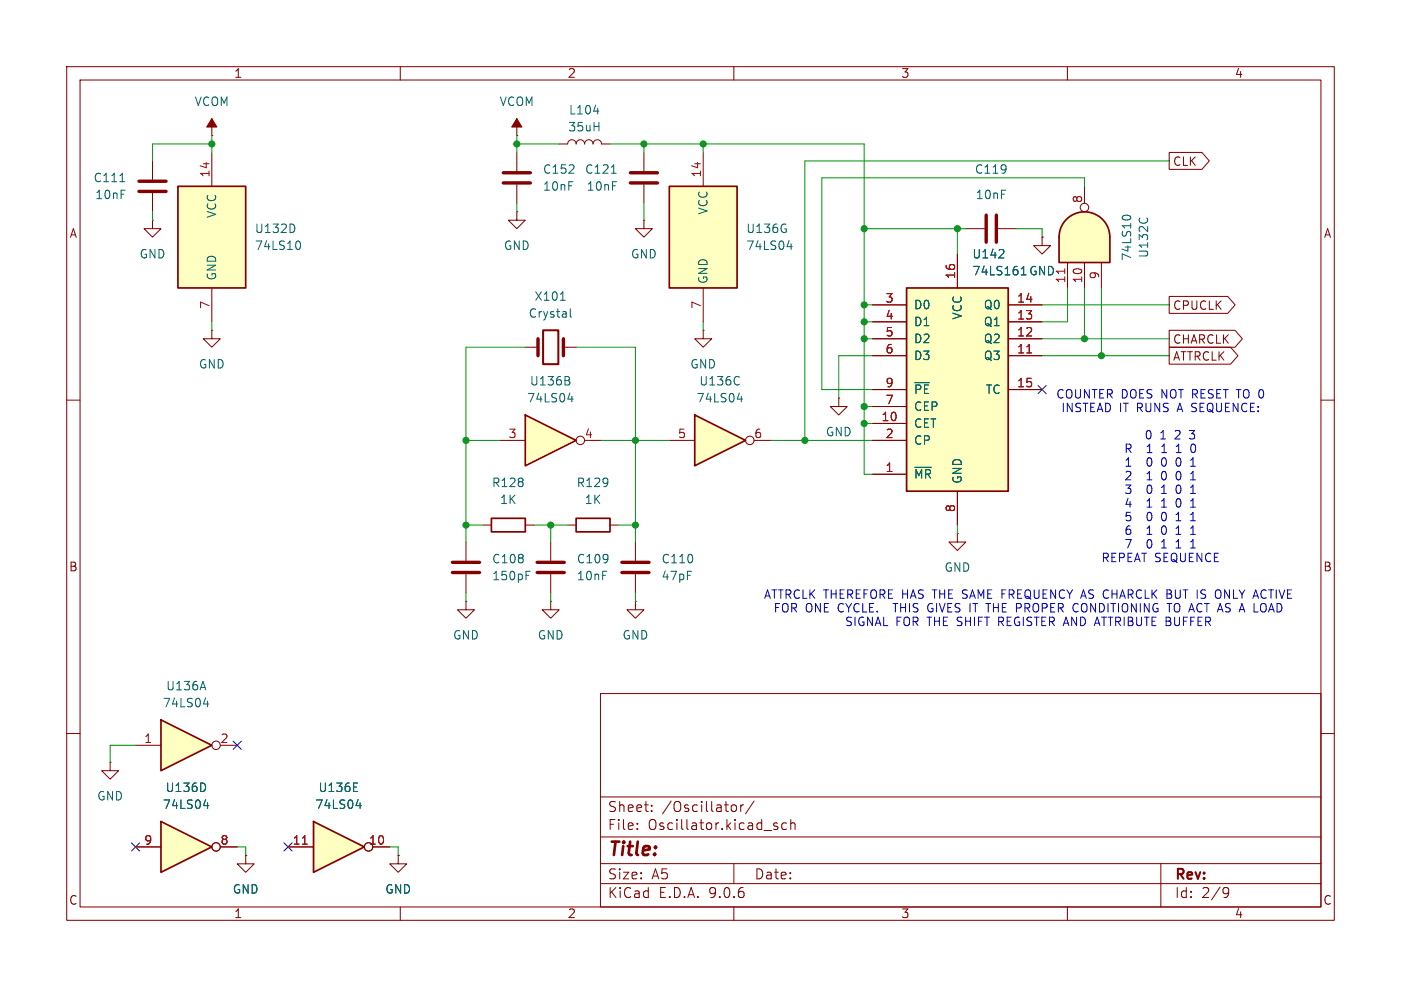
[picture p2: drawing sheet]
<svg xmlns="http://www.w3.org/2000/svg" width="210mm" height="148mm" viewBox="0 0 210 148" stroke-linecap="round" stroke-linejoin="round" font-family="sans-serif">
<g fill="none" stroke="#840000" stroke-width=".15">
<path d="M10 10h190v128h-190zM12 12h186v124h-186zM60 10v2M110 10v2M160 10v2M10 60h2M198 60h2M10 110h2M90 104h108v32h-108zM90 119.5h108M198 110h2M60 136v2"/>
<path d="M90 132.5h108M90 129.5h108M90 125.5h108M95.5 124.2v.2M95.5 123.5v.1M97.7 121.5v.2M97.7 120.8v.1M109.7 120.8a.41 .41 0 0 1 .7 .2v.4a.41 .41 0 0 1-.7 .2M110 136v2M110 129.5v3M111 120.7v1M111.5 120.7l-.3 .1-.2 .2"/>
<path d="M113 120.1l-1.3 1.9M116.2 123.9l.3 .1 .1 .2-.2 .2h-.3M116.2 123.4l.3 .1M117.9 123.5l-.4-.1-.3 .3v.4l.1 .2h.6M118.5 123.5a.37 .37 0 0 1 .7 .1v.8M118.5 122.9v1.5M160 136v2M174 129.5v6.5M183.6 133.1h.3l.2 .1a.99 .99 0 0 1-.3 1.4h-.3M184.2 133.7l-.3 .3h-.3"/>
</g>
<path d="M135.9 43.2h15.2v30.5h-15.2z" fill="#ffffc2"/>
<path d="M135.9 43.2h15.2v30.5h-15.2zM73.7 77.7h5v2.1h-5zM86.4 77.7h5v2.1h-5z" fill="none" stroke="#840000" stroke-width=".25"/>
<g fill="none" stroke="#840000" stroke-width=".15">
<path d="M77.5 31.8v1.2h1.2l-1.2 1.3-1.3-1.3h1.3M77.5 31.8h.1M77.5 22.9v2.8M77.5 27.7v2.8M83.8 21.6h1.3a.64 .64 0 0 1 .6-.6 .64 .64 0 0 1 .7 .6 .64 .64 0 0 1 .6-.6 .64 .64 0 0 1 .6 .6 .64 .64 0 0 1 .7-.6 .64 .64 0 0 1 .6 .6 .64 .64 0 0 1 .6-.6 .64 .64 0 0 1 .7 .6h1.2M96.5 33v1.3h1.3l-1.3 1.3-1.3-1.3h1.3M96.5 33h.1M96.5 22.9v2.8M96.5 27.7v2.8M143.5 38.1v5.1M78.7 52.1h1.9M84.5 52.1h1.9"/>
<path d="M130.8 45.7h5.1M130.8 48.3h5.1M130.8 50.8h5.1M130.8 53.3h5.1M130.8 58.4h5.1M151.1 45.7h5.1M151.1 48.3h5.1M151.1 50.8h5.1M151.1 53.3h5.1M151.1 58.4h5.1M72.4 78.7h1.3M78.7 78.7h1.3"/>
<path d="M85.1 78.7h1.3M91.4 78.7h1.3M130.8 61h5.1M130.8 63.5h5.1M130.8 66h5.1M130.8 71.1h5.1M143.5 73.7v5M143.5 80v1.3h1.3l-1.3 1.3-1.3-1.3h1.3M143.5 80h.1M36.8 128.3v1.2h1.3l-1.3 1.3-1.2-1.3h1.2M36.8 128.3h.1M59.7 128.3v1.2h1.3l-1.3 1.3-1.3-1.3h1.3"/>
<path d="M59.7 128.3h.1"/>
</g>
<path d="M89 16.7h.8M91.6 26h.8M149.7 38.7h.8M150.4 37.5v.5M84 45h.7M85.5 46.3v1.1l.2 .2M137.1 57.4h2.2M153.1 41.2h.7M153.1 40.3l.3-.4v1.3M137.1 70.1h2.5" fill="none" stroke="#006464" stroke-width=".15"/>
<path d="M153.9 52.9h.7" fill="none" stroke="#a90000" stroke-width=".15"/>
<path d="M75.4 25.9h4.1M75.4 27.4h4.1M94.5 25.9h4.1M94.5 27.4h4.1M80.6 50.8v2.5M84.5 50.8v2.5" fill="none" stroke="#840000" stroke-width=".51"/>
<path d="M81.4 49.5h2.3v5.1h-2.3z" fill="none" stroke="#840000" stroke-width=".3"/>
<path d="M47 123.2l7.6 3.8-7.6 3.8z" fill="#ffffc2"/>
<path d="M47 123.2l7.6 3.8-7.6 3.8z" fill="none" stroke="#840000" stroke-width=".25"/>
<g fill="none" stroke="#840000" stroke-width=".15">
<path d="M43.2 127h3.8M55.9 127h2.5"/>
<circle cx="55.2" cy="127" r=".63"/>
</g>
<path d="M45.3 126.6h.8" fill="none" stroke="#a90000" stroke-width=".15"/>
<path d="M53 118.7h.6M53 117.4h.6M53.4 120.8h.8M54 120.4v.8" fill="none" stroke="#006464" stroke-width=".15"/>
<path d="M78.7 62.2l7.7 3.8-7.7 3.9z" fill="#ffffc2"/>
<path d="M78.7 62.2l7.7 3.8-7.7 3.9z" fill="none" stroke="#840000" stroke-width=".25"/>
<g fill="none" stroke="#840000" stroke-width=".15">
<path d="M156.2 35.6v1.2h1.3l-1.3 1.3-1.3-1.3h1.3M156.2 35.6h.1M74.9 66h3.8M87.6 66h2.6"/>
<circle cx="87" cy="66" r=".63"/>
</g>
<path d="M85.1 57.1a.34 .34 0 0 1 .3 .3 .34 .34 0 0 1-.2 .3M85.1 59.8h.8M85.2 56.5l.2 .2-.2 .3M85.7 59.4v.9" fill="none" stroke="#006464" stroke-width=".15"/>
<path d="M26.7 27.9h10.1v15.3h-10.1z" fill="#ffffc2"/>
<path d="M26.7 27.9h10.1v15.3h-10.1z" fill="none" stroke="#840000" stroke-width=".25"/>
<path d="M31.7 22.9v5M31.7 43.2v5.1M95.2 81.3v2.8M95.2 86.1v2.8" fill="none" stroke="#840000" stroke-width=".15"/>
<path d="M44.1 33.9v.7M44.7 36.1a.79 .79 0 0 1 0 1.3" fill="none" stroke="#006464" stroke-width=".15"/>
<path d="M93.2 84.3h4.1M93.2 85.9h4.1" fill="none" stroke="#840000" stroke-width=".51"/>
<path d="M24.1 123.2l7.6 3.8-7.6 3.8z" fill="#ffffc2"/>
<path d="M24.1 123.2l7.6 3.8-7.6 3.8z" fill="none" stroke="#840000" stroke-width=".25"/>
<g fill="none" stroke="#840000" stroke-width=".15">
<path d="M22.9 24.1v2.8M22.9 29v2.8M16.5 114.3v1.3h1.3l-1.3 1.2-1.3-1.2h1.3M16.5 114.3h.1M20.3 127h3.8M33 127h2.6"/>
<circle cx="32.4" cy="127" r=".63"/>
</g>
<path d="M18 27.2h.7M30.8 117.7v.7M30.5 120.8h.8M31.1 120.4v.8" fill="none" stroke="#006464" stroke-width=".15"/>
<path d="M20.8 27.2h4.1M20.8 28.7h4.1" fill="none" stroke="#840000" stroke-width=".51"/>
<path d="M24.1 108l7.6 3.8-7.6 3.8z" fill="#ffffc2"/>
<path d="M24.1 108l7.6 3.8-7.6 3.8z" fill="none" stroke="#840000" stroke-width=".25"/>
<g fill="none" stroke="#840000" stroke-width=".15">
<path d="M31.7 17.8v2.5M31.7 20.3h.1M20.3 111.8h3.8M33 111.8h2.6"/>
<circle cx="32.4" cy="111.8" r=".63"/>
</g>
<path d="M30.4 102.2l.4 1.2M30.5 105.6h.8M31.1 105.1v.9" fill="none" stroke="#006464" stroke-width=".15"/>
<path d="M31.7 17.8l.8 1.3h-1.5z" fill="#840000" stroke="#840000" stroke-width=".15"/>
<path d="M100.3 27.9h10.2v15.3h-10.2z" fill="#ffffc2"/>
<path d="M100.3 27.9h10.2v15.3h-10.2z" fill="none" stroke="#840000" stroke-width=".25"/>
<path d="M105.4 22.9v5M105.4 49.5v1.3h1.3l-1.3 1.3-1.3-1.3h1.3M105.4 49.5h.1M105.4 43.2v5.1" fill="none" stroke="#840000" stroke-width=".15"/>
<path d="M118 37h.8M118.6 36.6v.8" fill="none" stroke="#006464" stroke-width=".15"/>
<path d="M104.1 62.2l7.7 3.8-7.7 3.9z" fill="#ffffc2"/>
<path d="M104.1 62.2l7.7 3.8-7.7 3.9z" fill="none" stroke="#840000" stroke-width=".25"/>
<g fill="none" stroke="#840000" stroke-width=".15">
<path d="M77.5 17.8v2.5M22.9 33v1.3h1.2l-1.2 1.3-1.3-1.3h1.3M22.9 33h.1M77.5 20.3h.1M144.8 34.3h2.8M149.6 34.3h2.8M31.7 49.5v1.3h1.3l-1.3 1.3-1.2-1.3h1.2M31.7 49.5h.1M125.7 59.7v1.3h1.3l-1.3 1.2-1.2-1.2h1.2M125.7 59.7h.1M100.3 66h3.8M113 66h2.6"/>
<path d="M69.8 90.2v1.2h1.3l-1.3 1.3-1.2-1.3h1.2M69.8 90.2h.1M69.8 81.3v2.8M69.8 86.1v2.8M82.5 90.2v1.2h1.3l-1.3 1.3-1.2-1.3h1.2M82.5 90.2h.1M82.5 81.3v2.8M82.5 86.1v2.8M95.2 90.2v1.2h1.3l-1.3 1.3-1.2-1.3h1.2M95.2 90.2h.1"/>
<circle cx="112.4" cy="66" r=".63"/>
</g>
<path d="M110.5 59.8h.8M110.8 56.5v.1M110.8 57.6v.1M111.1 59.4v.9M78.9 86.3h.4M78.9 85.7h.6" fill="none" stroke="#006464" stroke-width=".15"/>
<path d="M147.8 32.3v4M149.4 32.3v4M67.8 84.3h4.1M67.8 85.9h4.1M80.5 84.3h4.1M80.5 85.9h4.1" fill="none" stroke="#840000" stroke-width=".51"/>
<path d="M77.5 17.8l.7 1.3h-1.5z" fill="#840000" stroke="#840000" stroke-width=".15"/>
<path d="M159.9 32.9a3.8 3.8 0 0 1 4.1-.8 3.8 3.8 0 0 1 2.4 3.5h-7.7a3.8 3.8 0 0 1 1.2-2.7z" fill="#ffffc2" stroke="#ffffc2" stroke-width=".15"/>
<path d="M158.7 35.6h7.7v3.8h-7.7z" fill="#ffffc2"/>
<path d="M159.9 32.9a3.8 3.8 0 0 1 4.1-.8 3.8 3.8 0 0 1 2.4 3.5v3.8h-7.7v-3.8a3.8 3.8 0 0 1 1.2-2.7z" fill="none" stroke="#840000" stroke-width=".25"/>
<g fill="none" stroke="#840000" stroke-width=".15">
<path d="M143.5 38.1v5.1M156.2 35.6h.1M160 39.4v3.8M162.6 27.9v2.6M162.6 39.4v3.8M165.1 39.4v3.8M175.3 22.9h4.9l1.1 1.2-1.1 1.3h-4.9zM130.8 45.7h5.1M130.8 48.3h5.1M130.8 50.8h5.1M130.8 53.3h5.1M130.8 58.4h5.1"/>
<path d="M151.1 45.7h5.1M151.1 48.3h5.1M151.1 50.8h5.1M151.1 53.3h5.1M151.1 58.4h5.1M175.3 49.5h9.8l1.1 1.3-1.1 1.3h-9.8zM175.3 52.1h9.2l1.1 1.2-1.1 1.3h-9.2zM175.3 44.4h8.7l1.1 1.3-1.1 1.3h-8.7zM130.8 61h5.1M130.8 63.5h5.1M130.8 66h5.1M130.8 71.1h5.1"/>
<path d="M143.5 73.7v5M20.3 127h3.8M33 127h2.6M36.8 128.3h.1M43.2 127h3.8M55.9 127h2.5M59.7 128.3h.1"/>
<circle cx="162.6" cy="31.1" r=".63"/>
<circle cx="32.4" cy="127" r=".63"/>
<circle cx="55.2" cy="127" r=".63"/>
</g>
<path d="M153.9 52.9h.7M159.6 40.3v.7M45.3 126.6h.8" fill="none" stroke="#a90000" stroke-width=".15"/>
<g fill="none" stroke="#006464" stroke-width=".15">
<path d="M149.7 38.7h.8M150.4 37.5v.5M168.2 32.6a.79 .79 0 0 1 1.3 0M170.9 32.7l-.1 .1M171.9 32.7l.1 .1M137.1 57.4h2.2M153.1 41.2h.7M153.1 40.3l.3-.4v1.3M137.1 70.1h2.5M30.8 117.7v.7M53 118.7h.6M53 117.4h.6"/>
<path d="M30.5 120.8h.8M31.1 120.4v.8M53.4 120.8h.8M54 120.4v.8"/>
</g>
<g fill="none" stroke="#009600" stroke-width=".15">
<path d="M22.9 31.8v1.2M31.7 21.6h-8.8v2.5M31.7 20.3v2.6M77.5 21.6h6.3M77.5 20.3v2.6M77.5 30.5v1.3M91.4 21.6h38.1v49.5h1.3M96.5 21.6v1.3M96.5 30.5v2.5M105.4 21.6v1.3M129.5 34.3h15.3M143.5 34.3v3.8"/>
<path d="M152.4 34.3h3.8v1.3M162.6 27.9v-1.2h-39.4v31.7h7.6M175.3 24.1h-54.7v41.9M31.7 48.3v1.2M78.7 52.1h-8.9v29.2M86.4 52.1h8.8v29.2M105.4 48.3v1.2M129.5 48.3h1.3M129.5 50.8h1.3M129.5 45.7h1.3M130.8 53.3h-5.1v6.4M156.2 50.8h19.1"/>
<path d="M156.2 53.3h19.1M156.2 45.7h19.1M160 43.2v5.1h-3.8M162.6 43.2v7.6M165.1 43.2v10.1M69.8 66h5.1M69.8 78.7h2.6M80 78.7h5.1M82.5 78.7v2.6M90.2 66h10.1M92.7 78.7h2.5M115.6 66h15.2"/>
<path d="M129.5 63.5h1.3M129.5 61h1.3M143.5 78.7v1.3M69.8 88.9v1.3M82.5 88.9v1.3M95.2 88.9v1.3M20.3 111.8h-3.8v2.5M35.6 127h1.2v1.3M58.4 127h1.3v1.3"/>
</g>
<path d="M155.6 57.8l1.2 1.2M156.8 57.8l-1.2 1.2M35 111.2l1.2 1.2M36.2 111.2l-1.2 1.2M19.7 126.4l1.2 1.2M20.9 126.4l-1.2 1.2M42.6 126.4l1.2 1.2M43.8 126.4l-1.2 1.2" fill="none" stroke="#000084" stroke-width=".15"/>
<g fill="none" stroke="#0000c2" stroke-width=".15">
<path d="M174 65.8h.7M174.1 64.9h-.1M176.3 78.1h.7M176.3 67.9h.7M176.3 64.6l-.1 .1M176.4 77.1l-.1 .1M176.4 79.2h-.1M176.4 66.9l-.1 .1M176.8 65.1l-.7 .7h.8M178.3 64.6h.8l-.5 .4 .4 .2v.5l-.2 .1h-.5M178.5 69.9h.7M178.5 72h.7"/>
<path d="M178.5 74h.7M178.5 76h.7M178.5 78.1h.7M178.6 66.7l-.1 .4 .1 .6M178.7 68.8l-.2 .2M178.7 70.9l-.2 .2M178.7 72.9l-.2 .2M178.7 75l-.2 .1M178.7 77l-.2 .2M178.7 79l-.2 .2M139.2 90.7l-.1 .5 .2 .5M161.6 91.6v.1"/>
<path d="M175.3 89.1a.34 .34 0 0 1 .4 .3 .34 .34 0 0 1-.3 .3M175.5 88.5l.1 .2-.1 .3M176.2 90.6a.9 .9 0 0 0 0 1.1M176.3 80.1h.7M176.3 82.2h.7M176.4 81.2l-.1 .1M178.5 80.1h.7M178.5 82.2h.7M178.7 81.1l-.2 .2"/>
</g>
<g fill="#009600" stroke="#009600" stroke-width=".15">
<circle cx="129.5" cy="63.5" r=".46"/>
<circle cx="120.6" cy="66" r=".46"/>
<circle cx="162.6" cy="50.8" r=".46"/>
<circle cx="165.1" cy="53.3" r=".46"/>
<circle cx="143.5" cy="34.3" r=".46"/>
<circle cx="69.8" cy="66" r=".46"/>
<circle cx="82.5" cy="78.7" r=".46"/>
<circle cx="69.8" cy="78.7" r=".46"/>
<circle cx="129.5" cy="61" r=".46"/>
<circle cx="129.5" cy="50.8" r=".46"/>
<circle cx="129.5" cy="34.3" r=".46"/>
<circle cx="129.5" cy="45.7" r=".46"/>
<circle cx="129.5" cy="48.3" r=".46"/>
<circle cx="31.7" cy="21.6" r=".46"/>
<circle cx="95.2" cy="78.7" r=".46"/>
<circle cx="95.2" cy="66" r=".46"/>
<circle cx="96.5" cy="21.6" r=".46"/>
<circle cx="105.4" cy="21.6" r=".46"/>
<circle cx="77.5" cy="21.6" r=".46"/>
</g>
<text font-size="2.8" fill="#840000" x="91" y="128.9">Title:</text>
<g font-size="2.1" fill="#840000">
<text x="91" y="124.7">File:</text>
<text x="91" y="122">Sheet:</text>
<text x="97.1" y="124.7">Oscillator.kicad_sch</text>
<text x="99.2" y="122">/Oscillator/</text>
<text x="91" y="134.9">KiCad</text>
<text x="91" y="132.1">Size:</text>
<text x="97.7" y="132.1">A5</text>
<text x="98.7" y="134.9">E.D.A.</text>
<text x="106.3" y="134.9">9.0.6</text>
<text x="113" y="132.1">Date:</text>
<text x="176" y="132.3">Rev:</text>
<text x="176" y="134.9">Id:</text>
<text x="180.1" y="134.9">2/9</text>
</g>
<g font-size="1.8" fill="#840000">
<text x="35" y="11.9">1</text>
<text x="85" y="11.9">2</text>
<text x="135" y="11.9">3</text>
<text x="185" y="11.9">4</text>
<text x="175.7" y="25.1">CLK</text>
<text x="10.3" y="35.9">A</text>
<text x="198.4" y="35.9">A</text>
<text x="175.7" y="46.7">CPUCLK</text>
<text x="175.7" y="51.8">CHARCLK</text>
<text x="175.7" y="54.3">ATTRCLK</text>
<text x="10.3" y="85.9">B</text>
<text x="198.3" y="85.9">B</text>
<text x="10.3" y="135.9">C</text>
<text x="35" y="137.9">1</text>
<text x="85" y="137.9">2</text>
<text x="135" y="137.9">3</text>
<text x="185" y="137.9">4</text>
<text x="198.3" y="135.9">C</text>
</g>
<g font-size="1.8" fill="#006464">
<text x="29.1" y="16.1">VCOM</text>
<text x="74.8" y="16.1">VCOM</text>
<text x="85.2" y="17.4">L104</text>
<text x="85.1" y="19.9">35uH</text>
<text x="13.9" y="27.5">C111</text>
<text x="81.3" y="26.3">C152</text>
<text x="81.3" y="28.8">10nF</text>
<text x="87.6" y="26.3">C121</text>
<text x="87.8" y="28.8">10nF</text>
<text x="146" y="26.3">C119</text>
<text x="14.2" y="30.1">10nF</text>
<text x="32.6" y="32.8" transform="rotate(-90 32.6 32.8)">VCC</text>
<text x="38.1" y="35.2">U132D</text>
<text x="106.3" y="32.3" transform="rotate(-90 106.3 32.3)">VCC</text>
<text x="111.8" y="35.2">U136G</text>
<text x="146.2" y="30.1">10nF</text>
<text x="20.8" y="39">GND</text>
<text x="38.1" y="37.7">74LS10</text>
<text x="75.4" y="37.7">GND</text>
<text x="94.5" y="39">GND</text>
<text x="111.8" y="37.7">74LS04</text>
<text x="145.7" y="41.5">74LS161</text>
<text x="145.7" y="39">U142</text>
<text x="154.2" y="41.5">GND</text>
<text x="169.8" y="39.2" transform="rotate(-90 169.8 39.2)">74LS10</text>
<text x="172.3" y="38.8" transform="rotate(-90 172.3 38.8)">U132C</text>
<text x="32.6" y="42.2" transform="rotate(-90 32.6 42.2)">GND</text>
<text x="79.2" y="47.9">Crystal</text>
<text x="80" y="45.3">X101</text>
<text x="106.3" y="42.7" transform="rotate(-90 106.3 42.7)">GND</text>
<text x="136.9" y="46.6">D0</text>
<text x="147.4" y="46.6">Q0</text>
<text x="136.9" y="49.1">D1</text>
<text x="136.9" y="51.7">D2</text>
<text x="144.4" y="48" transform="rotate(-90 144.4 48)">VCC</text>
<text x="147.4" y="49.1">Q1</text>
<text x="147.4" y="51.7">Q2</text>
<text x="29.7" y="55.5">GND</text>
<text x="79.3" y="58">U136B</text>
<text x="103.4" y="55.5">GND</text>
<text x="104.7" y="58">U136C</text>
<text x="136.9" y="54.2">D3</text>
<text x="136.9" y="59.3">~{PE}</text>
<text x="147.4" y="54.2">Q3</text>
<text x="147.7" y="59.3">TC</text>
<text x="78.9" y="60.6">74LS04</text>
<text x="104.3" y="60.6">74LS04</text>
<text x="123.7" y="65.6">GND</text>
<text x="136.9" y="61.8">CEP</text>
<text x="136.9" y="64.4">CET</text>
<text x="136.9" y="66.9">CP</text>
<text x="136.9" y="72">~{MR}</text>
<text x="73.6" y="73.3">R128</text>
<text x="74.9" y="75.8">1K</text>
<text x="86.3" y="73.3">R129</text>
<text x="87.6" y="75.8">1K</text>
<text x="144.4" y="72.6" transform="rotate(-90 144.4 72.6)">GND</text>
<text x="73.7" y="84.7">C108</text>
<text x="73.7" y="87.2">150pF</text>
<text x="86.4" y="84.7">C109</text>
<text x="86.4" y="87.2">10nF</text>
<text x="99.1" y="84.7">C110</text>
<text x="99.1" y="87.2">47pF</text>
<text x="141.5" y="86">GND</text>
<text x="67.8" y="96.1">GND</text>
<text x="80.5" y="96.1">GND</text>
<text x="93.2" y="96.1">GND</text>
<text x="24.3" y="106.3">74LS04</text>
<text x="24.8" y="103.7">U136A</text>
<text x="24.7" y="119">U136D</text>
<text x="47.6" y="119">U136E</text>
<text x="14.5" y="120.2">GND</text>
<text x="24.3" y="121.5">74LS04</text>
<text x="47.2" y="121.5">74LS04</text>
<text x="34.8" y="134.2">GND</text>
<text x="57.7" y="134.2">GND</text>
</g>
<g font-size="1.8" fill="#a90000">
<text x="31.5" y="26.7" transform="rotate(-90 31.5 26.7)">14</text>
<text x="105.2" y="26.7" transform="rotate(-90 105.2 26.7)">14</text>
<text x="162.3" y="30.6" transform="rotate(-90 162.3 30.6)">8</text>
<text x="143.3" y="42" transform="rotate(-90 143.3 42)">16</text>
<text x="164.8" y="42" transform="rotate(-90 164.8 42)">9</text>
<text x="31.5" y="46.4" transform="rotate(-90 31.5 46.4)">7</text>
<text x="105.2" y="46.4" transform="rotate(-90 105.2 46.4)">7</text>
<text x="132.6" y="45.5">3</text>
<text x="152.4" y="45.5">14</text>
<text x="159.8" y="42.6" transform="rotate(-90 159.8 42.6)">11</text>
<text x="162.3" y="42.6" transform="rotate(-90 162.3 42.6)">10</text>
<text x="132.6" y="48">4</text>
<text x="132.6" y="50.5">5</text>
<text x="132.6" y="53.1">6</text>
<text x="152.4" y="48">13</text>
<text x="152.4" y="50.5">12</text>
<text x="152.4" y="53.1">11</text>
<text x="132.6" y="58.2">9</text>
<text x="152.4" y="58.2">15</text>
<text x="76.1" y="65.8">3</text>
<text x="87.6" y="65.8">4</text>
<text x="101.5" y="65.8">5</text>
<text x="113" y="65.8">6</text>
<text x="132" y="63.2">10</text>
<text x="132.6" y="60.7">7</text>
<text x="132.6" y="65.8">2</text>
<text x="132.6" y="70.9">1</text>
<text x="143.3" y="76.9" transform="rotate(-90 143.3 76.9)">8</text>
<text x="21.5" y="111.5">1</text>
<text x="32.9" y="111.5">2</text>
<text x="21.5" y="126.7">9</text>
<text x="32.9" y="126.7">8</text>
<text x="43.8" y="126.7">11</text>
<text x="55.2" y="126.7">10</text>
</g>
<g font-size="1.8" fill="#0000c2">
<text x="158.2" y="60">COUNTER DOES NOT RESET TO 0</text>
<text x="159" y="62">INSTEAD IT RUNS</text>
<text x="176.8" y="62">A SEQUENCE:</text>
<text x="168.4" y="68.2">R</text>
<text x="168.4" y="70.2">1</text>
<text x="172" y="70.2">0</text>
<text x="172" y="68.2">1</text>
<text x="172.1" y="66.1">0</text>
<text x="174.4" y="70.2">0</text>
<text x="174.4" y="68.2">1</text>
<text x="174.5" y="66.1">1</text>
<text x="176.8" y="70.2">0</text>
<text x="176.8" y="68.2">1</text>
<text x="176.8" y="66.1">2</text>
<text x="179.1" y="70.2">1</text>
<text x="179.2" y="68.2">0</text>
<text x="168.4" y="72.2">2</text>
<text x="168.4" y="74.3">3</text>
<text x="168.4" y="76.3">4</text>
<text x="172" y="72.2">1</text>
<text x="172" y="74.3">0</text>
<text x="172" y="76.3">1</text>
<text x="174.4" y="72.2">0</text>
<text x="174.4" y="74.3">1</text>
<text x="174.4" y="76.3">1</text>
<text x="176.8" y="72.2">0</text>
<text x="176.8" y="74.3">0</text>
<text x="176.8" y="76.3">0</text>
<text x="179.1" y="72.2">1</text>
<text x="179.1" y="74.3">1</text>
<text x="179.1" y="76.3">1</text>
<text x="168.4" y="78.4">5</text>
<text x="168.4" y="80.4">6</text>
<text x="168.4" y="82.5">7</text>
<text x="172" y="78.4">0</text>
<text x="172" y="80.4">1</text>
<text x="172" y="82.5">0</text>
<text x="174.4" y="78.4">0</text>
<text x="174.4" y="80.4">0</text>
<text x="174.4" y="82.5">1</text>
<text x="176.8" y="78.4">1</text>
<text x="176.8" y="80.4">1</text>
<text x="176.8" y="82.5">1</text>
<text x="179.1" y="78.4">1</text>
<text x="179.1" y="80.4">1</text>
<text x="179.1" y="82.5">1</text>
<text x="165" y="84.5">REPEAT SEQUENCE</text>
<text x="114.4" y="90">ATTRCLK THEREFORE HAS THE SAME FREQUENCY AS CHARCLK</text>
<text x="115.9" y="92.1">FOR ONE CYCLE.</text>
<text x="126.6" y="94.1">SIGNAL FOR THE SHIFT</text>
<text x="134.4" y="92.1">THIS</text>
<text x="139.7" y="92.1">GIVES IT THE PROPER</text>
<text x="150.1" y="94.1">REGISTER AND ATTRIBUTE BUFFER</text>
<text x="162.3" y="92.1">CONDITIONING</text>
<text x="176.1" y="90">BUT IS</text>
<text x="176.7" y="92.1">TO ACT AS A LOAD</text>
<text x="183.9" y="90">ONLY ACTIVE</text>
</g>
</svg>
